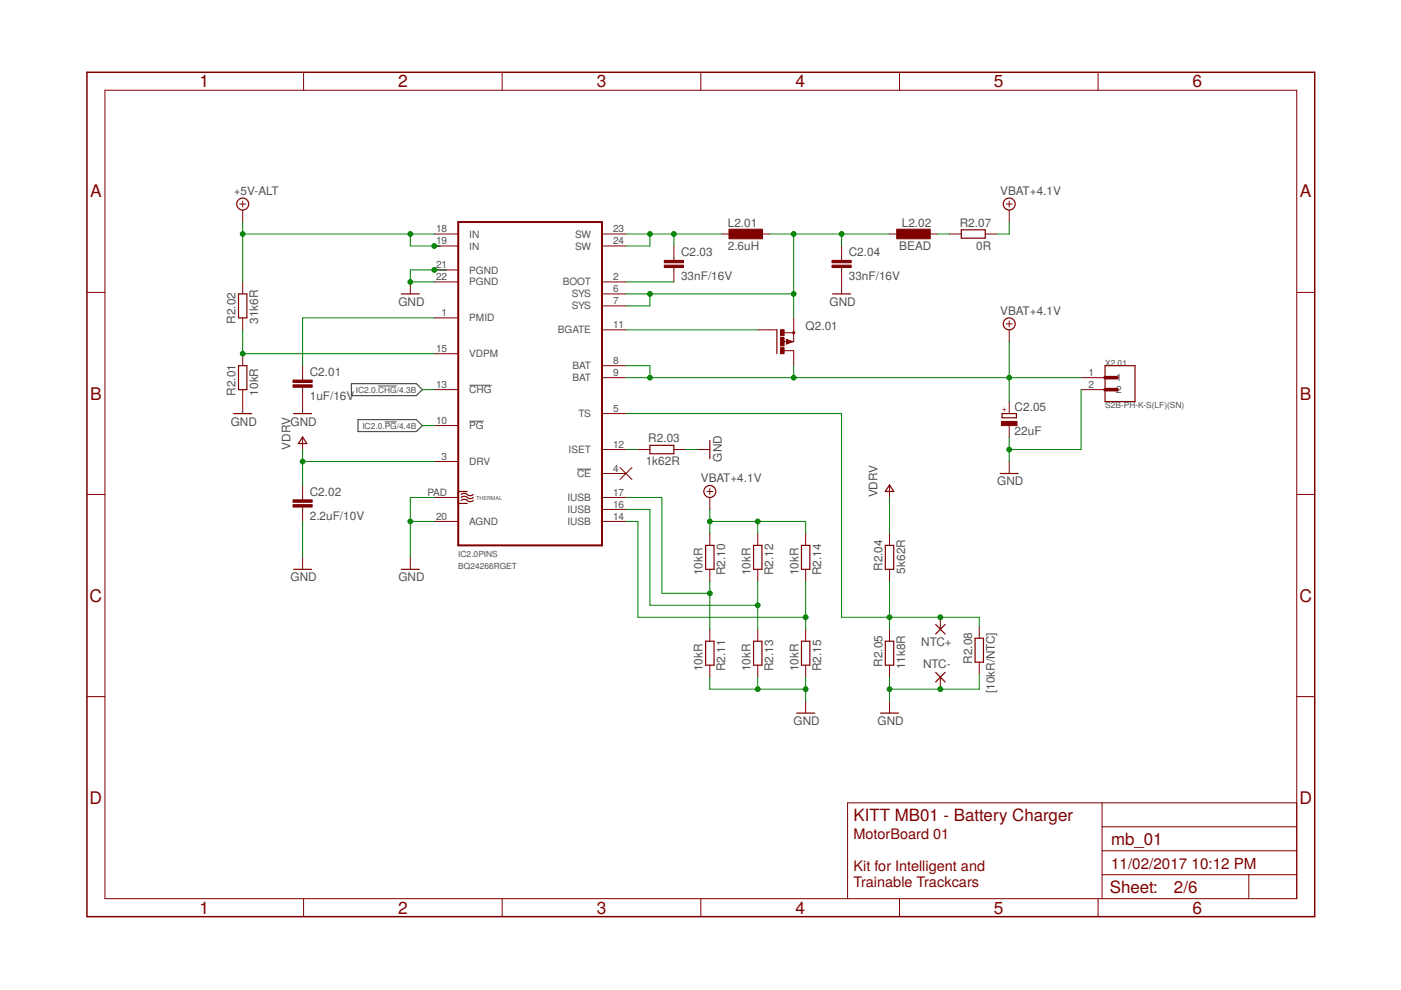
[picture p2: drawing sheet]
<svg xmlns="http://www.w3.org/2000/svg" width="297mm" height="210mm" viewBox="0 0 297 210" stroke-linecap="round" stroke-linejoin="round" font-family="sans-serif">
<path d="M80.2 81.8h3.9M81.6 89.5h2.5M99.5 81.7h4.7M99.5 89.3h3.1M122.3 99.5h3" fill="none" stroke="#505050" stroke-width=".21"/>
<path d="M74.5 81.3h13.8l1.2 1.3-1.2 1.3h-13.8zM75.9 89h12.4l1.2 1.2-1.2 1.3h-12.4z" fill="none" stroke="#505050" stroke-width=".25"/>
<g fill="none" stroke="#800000" stroke-width=".21">
<path d="M22.2 19.1h252.7v171.4h-252.7zM64.4 15.3v3.8M106.5 15.3v3.8M148.6 15.3v3.8M190.7 15.3v3.8M232.8 15.3v3.8M50.8 43.3h1.3M51.5 42.6v1.3M51.5 44.5v2.6M51.5 59.8v2.5M87 59.8v2.5M92.1 49.6h5.1"/>
<path d="M92.1 52.2h5.1M92.1 57.2h5.1M92.1 59.8h5.1M127.6 49.6h5.1M127.6 52.2h5.1M127.6 59.8h5.1M142.9 52.2v3M142.9 56.7v3.1M153 49.6h2.6M160.7 49.6h2.5M178.4 52.2v3M178.4 56.7v5.6"/>
<path d="M188.6 49.6h2.5M196.2 49.6h2.5M201.3 49.6h2.5M208.9 49.6h2.5M213.3 43.3h1.3M214 42.6v1.3M214 44.5v2.6M18.4 62h3.8M51.5 67.4v2.5M51.5 75v2.5M64.2 77.5v3.1M92.1 67.4h5.1"/>
<path d="M92.1 75h5.1M127.6 62.3h5.1M127.6 64.9h5.1M127.6 69.9h5.1M127.6 77.5h5.1M160.7 69.9h4M166 72.5h.9M166.2 70.5h2.1M166.3 74.4h2v3.1M166.8 71.9l1.2 .6-1.2 .5zM168.3 67.4v5.1h-.3M213.3 68.7h1.3"/>
<path d="M214 68v1.3M214 69.9v2.6M274.9 62h3.8M51.5 82.6v5.1M64.2 82.1v5.6M64.2 92.8v2.5M92.1 82.6h5.1M92.1 90.2h5.1M92.1 97.9h5.1M127.6 80.1h5.1M127.6 87.7h5.1M127.6 95.3h5.1"/>
<path d="M131.4 99.1l2.6 2.6M134 99.1l-2.6 2.6M135.3 95.3h2.5M142.9 95.3h2.5M148 95.3h2.5M214 85.2v2.5M214 90.2v2.6M214 97.9v2.5M229.2 82.6h5.1M229.2 80.1h5.1M18.4 104.8h3.8M64.2 102.9v3.1"/>
<path d="M64.2 107.5v3.1M64.2 118.2v2.5M87 118.2v2.5M92.1 110.6h5.1M92.1 105.5h5.1M127.6 110.6h5.1M127.6 100.4h5.1M127.6 105.5h5.1M127.6 108h5.1M149.9 104.2h1.2M150.5 103.6v1.2M150.5 105.5v2.5"/>
<path d="M150.5 113.1v2.5M160.7 113.1v2.5M170.8 113.1v2.5M188.6 102.9v2.6M188.6 113.1v2.5M274.9 104.8h3.8M150.5 120.7v2.6M150.5 133.4v2.6M160.7 120.7v2.6M160.7 133.4v2.6M170.8 120.7v2.6M170.8 133.4v2.6"/>
<path d="M188.6 120.7v2.6M188.6 133.4v2.6M199.4 130.9v2.5M207.6 132.8v2.5M18.4 147.7h3.8M150.5 141v2.6M160.7 141v2.6M170.8 141v2.6M170.8 148.7v2.5M188.6 141v2.6M188.6 148.7v2.5M199.4 143.6v2.5"/>
<path d="M207.6 140.4v2.5M274.9 147.7h3.8M233.7 170.2v20.3M233.7 175.3h41.2M274.9 170.2h-95.2v20.3M64.4 190.5v3.9M106.5 190.5v3.9M148.6 190.5v3.9M190.7 190.5v3.9M232.8 190.5v3.9M233.7 185.5h41.2M233.7 180.4h41.2"/>
<path d="M264.8 185.5v5"/>
</g>
<path d="M18.4 15.3h260.3v179.1h-260.3zM166.9 72.2l.9 .3-.9 .2v-.2h.2" fill="none" stroke="#800000" stroke-width=".32"/>
<g fill="none" stroke="#800000" stroke-width=".42">
<path d="M97.2 47.1h30.4v68.5h-30.4z"/>
<circle cx="168.3" cy="70.5" r=".13"/>
</g>
<g fill="none" stroke="#800000" stroke-width=".25">
<path d="M203.8 48.7h5.1v1.8h-5.1zM50.6 62.3h1.7v5.1h-1.7zM50.6 77.5h1.7v5.1h-1.7zM85.1 62.3h3.8M164.7 69.9v5.1M176.5 62.3h3.8M234.3 77.5h6.3v7.7h-6.3zM49.6 87.7h3.8M62.3 87.7h3.8M64.2 92.6l.8 1.4h-1.7zM137.8 94.4h5.1v1.8h-5.1zM150.5 93.4v3.8"/>
<path d="M212.4 87.7h3.1v.9h-3.1zM97.8 104.8a1.19 1.19 0 0 1 1.7 .3h.4l.4-.3M97.8 105.5a1.19 1.19 0 0 1 1.7 .2h.4l.4-.2M97.8 106.1a1.19 1.19 0 0 1 1.7 .2h.4l.4-.2M99.1 104.2h-1.9v2.5h1.9M149.6 115.6h1.8v5.1h-1.8zM159.8 115.6h1.7v5.1h-1.7zM169.9 115.6h1.8v5.1h-1.8zM187.7 115.6h1.8v5.1h-1.8zM188.6 102.8l.9 1.4h-1.8zM212.1 100.4h3.8M62.3 120.7h3.8"/>
<path d="M85.1 120.7h3.8M149.6 136h1.8v5h-1.8zM159.8 136h1.7v5h-1.7zM169.9 136h1.8v5h-1.8zM187.7 136h1.8v5h-1.8zM198.4 132.4l2 2M200.4 132.4l-2 2M206.7 135.3h1.8v5.1h-1.8zM168.9 151.2h3.8M186.7 151.2h3.8M198.4 142.6l2 2M200.4 142.6l-2 2"/>
<circle cx="51.5" cy="43.3" r="1.27"/>
<circle cx="214" cy="43.3" r="1.27"/>
<circle cx="214" cy="68.7" r="1.27"/>
<circle cx="150.5" cy="104.2" r="1.27"/>
</g>
<g fill="#800000" stroke="#800000" stroke-width=".21">
<path d="M62.1 81.6h4.1v.5h-4.1z"/>
<path d="M62.1 80.6h4.1v.5h-4.1z"/>
<path d="M62.1 107h4.1v.5h-4.1z"/>
<path d="M62.1 106h4.1v.5h-4.1z"/>
<path d="M154.6 48.6h7.1v2h-7.1z"/>
<path d="M140.8 56.2h4.1v.5h-4.1z"/>
<path d="M140.8 55.2h4.1v.5h-4.1z"/>
<path d="M165.5 69.9h.7v1.3h-.7z"/>
<path d="M165.5 73.7h.7v1.3h-.7z"/>
<path d="M165.5 71.6h.7v1.7h-.7z"/>
<path d="M176.4 56.2h4.1v.5h-4.1z"/>
<path d="M176.4 55.2h4.1v.5h-4.1z"/>
<path d="M190.1 48.6h7.1v2h-7.1z"/>
<path d="M212.3 89.3h3.3v.9h-3.3z"/>
</g>
<path d="M234.3 80.1h2.5M234.3 82.6h2.5" fill="none" stroke="#800000" stroke-width=".76"/>
<g fill="none" stroke="#008000" stroke-width=".21">
<path d="M51.5 47.1v12.7M51.5 49.6h40.6M87 49.6v2.6h6.3M94.6 57.2h-7.6v2.6h5.1M132.7 59.8h10.2M132.7 49.6h20.3M137.8 49.6v2.6h-5.1M142.9 49.6v2.6M163.2 49.6h25.4M168.3 49.6v17.8M178.4 49.6v2.6M198.7 49.6h2.6"/>
<path d="M214 47.1v2.5h-2.6M51.5 69.9v5.1h40.6M92.1 67.4h-27.9v10.1M132.7 77.5h5.1v2.6M132.7 69.9h28M132.7 62.3h35.6M137.8 62.3v2.6h-5.1M168.3 77.5v2.6M214 72.5v12.7M64.2 95.3v7.6M64.2 97.9h27.9M89.5 82.6h2.6"/>
<path d="M89.5 90.2h2.6M132.7 87.7h45.7v43.2h29.2v1.9M132.7 95.3h2.6M132.7 80.1h96.5M145.4 95.3h2.6M214 92.8v5.1M229.2 82.6v12.7h-15.2M64.2 110.6v7.6M87 110.6h5.1M92.1 105.5h-5.1v12.7M132.7 110.6h2.6v20.3h35.5M132.7 105.5h7.6v20.3h10.2"/>
<path d="M132.7 108h5.1v20.3h22.9M150.5 110.6h20.3v2.5M150.5 108v5.1M160.7 110.6v2.5M188.6 105.5v7.6M150.5 123.3v10.1M160.7 123.3v10.1M170.8 123.3v10.1M188.6 123.3v10.1M150.5 143.6v2.5h20.3M160.7 143.6v2.5M170.8 143.6v5.1"/>
<path d="M188.6 143.6v5.1M207.6 142.9v3.2h-19"/>
</g>
<g fill="#008000" stroke="#008000" stroke-width=".21">
<circle cx="87" cy="110.6" r=".51"/>
<circle cx="87" cy="59.8" r=".51"/>
<circle cx="92.1" cy="57.2" r=".51"/>
<circle cx="199.4" cy="146.1" r=".51"/>
<circle cx="188.6" cy="146.1" r=".51"/>
<circle cx="170.8" cy="146.1" r=".51"/>
<circle cx="160.7" cy="146.1" r=".51"/>
<circle cx="214" cy="95.3" r=".51"/>
<circle cx="51.5" cy="75" r=".51"/>
<circle cx="64.2" cy="97.9" r=".51"/>
<circle cx="137.8" cy="49.6" r=".51"/>
<circle cx="142.9" cy="49.6" r=".51"/>
<circle cx="150.5" cy="110.6" r=".51"/>
<circle cx="160.7" cy="110.6" r=".51"/>
<circle cx="137.8" cy="80.1" r=".51"/>
<circle cx="168.3" cy="80.1" r=".51"/>
<circle cx="214" cy="80.1" r=".51"/>
<circle cx="188.6" cy="130.9" r=".51"/>
<circle cx="199.4" cy="130.9" r=".51"/>
<circle cx="137.8" cy="62.3" r=".51"/>
<circle cx="168.3" cy="62.3" r=".51"/>
<circle cx="168.3" cy="49.6" r=".51"/>
<circle cx="178.4" cy="49.6" r=".51"/>
<circle cx="150.5" cy="125.8" r=".51"/>
<circle cx="160.7" cy="128.3" r=".51"/>
<circle cx="170.8" cy="130.9" r=".51"/>
<circle cx="87" cy="49.6" r=".51"/>
<circle cx="92.1" cy="52.2" r=".51"/>
<circle cx="51.5" cy="49.6" r=".51"/>
</g>
<g font-size="3.7" fill="#800000">
<text x="42.3" y="18.5">1</text>
<text x="84.4" y="18.5">2</text>
<text x="126.5" y="18.5">3</text>
<text x="168.6" y="18.5">4</text>
<text x="210.7" y="18.5">5</text>
<text x="252.9" y="18.5">6</text>
<text x="19.1" y="41.9">A</text>
<text x="275.6" y="41.9">A</text>
<text x="19.1" y="84.7">B</text>
<text x="275.6" y="84.7">B</text>
<text x="19" y="127.6">C</text>
<text x="275.5" y="127.6">C</text>
<text x="19" y="170.4">D</text>
<text x="275.5" y="170.4">D</text>
<text x="42.3" y="193.7">1</text>
<text x="84.4" y="193.7">2</text>
<text x="126.5" y="193.7">3</text>
<text x="168.6" y="193.7">4</text>
<text x="210.7" y="193.7">5</text>
<text x="252.9" y="193.7">6</text>
</g>
<g font-size="3.6" fill="#800000">
<text x="181" y="174">KITT MB01 - Battery Charger</text>
<text x="235.6" y="179.1">mb_01</text>
<text x="235.3" y="189.4">Sheet:</text>
<text x="248.9" y="189.3">2/6</text>
</g>
<g font-size="3.2" fill="#800000">
<text x="235.6" y="184.2">11/02/2017</text>
<text x="252.6" y="184.2">10:12 PM</text>
</g>
<g font-size="3.1" fill="#800000">
<text x="181" y="177.8">MotorBoard 01</text>
<text x="181" y="184.7">Kit for Intelligent and</text>
<text x="181" y="188">Trainable Trackcars</text>
</g>
<g font-size="2.5" fill="#505050">
<text x="49.5" y="41.4">+5V-ALT</text>
<text x="212.1" y="41.4">VBAT+4.1V</text>
<text x="154.3" y="52.9">2.6uH</text>
<text x="154.3" y="48.1">L2.01</text>
<text x="190.7" y="52.9">BEAD</text>
<text x="191.2" y="48.1">L2.02</text>
<text x="203.5" y="48.1">R2.07</text>
<text x="207" y="52.9">0R</text>
<text x="144.4" y="59.4">33nF/16V</text>
<text x="144.4" y="54.3">C2.03</text>
<text x="180" y="59.4">33nF/16V</text>
<text x="180" y="54.3">C2.04</text>
<text x="84.5" y="64.8">GND</text>
<text x="175.9" y="64.8">GND</text>
<text x="50" y="68.7" transform="rotate(-90 50 68.7)">R2.02</text>
<text x="54.8" y="68.7" transform="rotate(-90 54.8 68.7)">31k6R</text>
<text x="170.8" y="69.9">Q2.01</text>
<text x="212.1" y="66.7">VBAT+4.1V</text>
<text x="50" y="83.9" transform="rotate(-90 50 83.9)">R2.01</text>
<text x="54.8" y="83.9" transform="rotate(-90 54.8 83.9)">10kR</text>
<text x="65.7" y="79.7">C2.01</text>
<text x="65.7" y="84.8">1uF/16V</text>
<text x="215.1" y="87.2">C2.05</text>
<text x="48.9" y="90.2">GND</text>
<text x="61.6" y="95.3" transform="rotate(-90 61.6 95.3)">VDRV</text>
<text x="61.6" y="90.2">GND</text>
<text x="137.5" y="93.8">R2.03</text>
<text x="215.1" y="92.3">22uF</text>
<text x="136.9" y="98.6">1k62R</text>
<text x="153" y="97.9" transform="rotate(-90 153 97.9)">GND</text>
<text x="65.7" y="105.1">C2.02</text>
<text x="148.6" y="102.3">VBAT+4.1V</text>
<text x="186" y="105.5" transform="rotate(-90 186 105.5)">VDRV</text>
<text x="211.4" y="102.9">GND</text>
<text x="65.7" y="110.2">2.2uF/10V</text>
<text x="61.6" y="123.3">GND</text>
<text x="84.5" y="123.3">GND</text>
<text x="149" y="122" transform="rotate(-90 149 122)">10kR</text>
<text x="153.8" y="122" transform="rotate(-90 153.8 122)">R2.10</text>
<text x="159.1" y="122" transform="rotate(-90 159.1 122)">10kR</text>
<text x="163.9" y="122" transform="rotate(-90 163.9 122)">R2.12</text>
<text x="169.3" y="122" transform="rotate(-90 169.3 122)">10kR</text>
<text x="174.1" y="122" transform="rotate(-90 174.1 122)">R2.14</text>
<text x="187.1" y="121.1" transform="rotate(-90 187.1 121.1)">R2.04</text>
<text x="191.9" y="121.6" transform="rotate(-90 191.9 121.6)">5k62R</text>
<text x="195.3" y="137">NTC+</text>
<text x="149" y="142.3" transform="rotate(-90 149 142.3)">10kR</text>
<text x="153.8" y="142.3" transform="rotate(-90 153.8 142.3)">R2.11</text>
<text x="159.1" y="142.3" transform="rotate(-90 159.1 142.3)">10kR</text>
<text x="163.9" y="142.3" transform="rotate(-90 163.9 142.3)">R2.13</text>
<text x="169.3" y="142.3" transform="rotate(-90 169.3 142.3)">10kR</text>
<text x="174.1" y="142.3" transform="rotate(-90 174.1 142.3)">R2.15</text>
<text x="187.1" y="141.4" transform="rotate(-90 187.1 141.4)">R2.05</text>
<text x="191.9" y="141.9" transform="rotate(-90 191.9 141.9)">11k8R</text>
<text x="195.7" y="141.7">NTC-</text>
<text x="206.1" y="140.7" transform="rotate(-90 206.1 140.7)">R2.08</text>
<text x="210.9" y="147" transform="rotate(-90 210.9 147)">[10kR/NTC]</text>
<text x="168.3" y="153.7">GND</text>
<text x="186" y="153.7">GND</text>
</g>
<g font-size="2.1" fill="#505050">
<text x="92.5" y="49.3">18</text>
<text x="92.5" y="51.8">19</text>
<text x="99.5" y="50.4">IN</text>
<text x="99.5" y="52.9">IN</text>
<text x="121.9" y="50.4">SW</text>
<text x="121.9" y="52.9">SW</text>
<text x="130" y="49.3">23</text>
<text x="130" y="51.8">24</text>
<text x="92.5" y="56.9">21</text>
<text x="92.5" y="59.4">22</text>
<text x="99.5" y="58">PGND</text>
<text x="130" y="59.4">2</text>
<text x="99.5" y="60.5">PGND</text>
<text x="119.3" y="60.5">BOOT</text>
<text x="121.2" y="63.1">SYS</text>
<text x="121.2" y="65.6">SYS</text>
<text x="130" y="62">6</text>
<text x="130" y="64.5">7</text>
<text x="93.6" y="67">1</text>
<text x="99.5" y="68.1">PMID</text>
<text x="118.3" y="70.7">BGATE</text>
<text x="130" y="69.6">11</text>
<text x="92.5" y="74.6">15</text>
<text x="99.5" y="75.8">VDPM</text>
<text x="130" y="77.2">8</text>
<text x="92.5" y="82.3">13</text>
<text x="99.5" y="83.4">CHG</text>
<text x="121.4" y="78.3">BAT</text>
<text x="121.4" y="80.8">BAT</text>
<text x="130" y="79.7">9</text>
<text x="230.8" y="79.7">1</text>
<text x="230.8" y="82.3">2</text>
<text x="236.6" y="80.8">1</text>
<text x="236.6" y="83.4">2</text>
<text x="92.5" y="89.9">10</text>
<text x="122.6" y="88.5">TS</text>
<text x="130" y="87.3">5</text>
<text x="99.5" y="91">PG</text>
<text x="130" y="95">12</text>
<text x="93.6" y="97.5">3</text>
<text x="99.5" y="98.6">DRV</text>
<text x="120.6" y="96.1">ISET</text>
<text x="122.3" y="101.2">CE</text>
<text x="130" y="100">4</text>
<text x="90.6" y="105.1">PAD</text>
<text x="120.3" y="106.2">IUSB</text>
<text x="130" y="105.1">17</text>
<text x="130" y="107.7">16</text>
<text x="92.5" y="110.2">20</text>
<text x="99.5" y="111.3">AGND</text>
<text x="120.3" y="108.8">IUSB</text>
<text x="120.3" y="111.3">IUSB</text>
<text x="130" y="110.2">14</text>
</g>
<g font-size="1.8" fill="#505050">
<text x="234.3" y="77.5">X2.01</text>
<text x="75.4" y="83.3">IC2.0.CHG/4.3B</text>
<text x="234.3" y="86.4">S2B-PH-K-S(LF)(SN)</text>
<text x="76.8" y="90.9">IC2.0.PG/4.4B</text>
<text x="97.2" y="118.2">IC2.0PINS</text>
<text x="97.2" y="120.7">BQ24266RGET</text>
</g>
<text font-size="1.8" fill="#800000" x="213.4" y="87.3" transform="rotate(-90 213.4 87.3)">+</text>
<text font-size="1.1" fill="#505050" x="101" y="106.1">THERMAL</text>
</svg>
